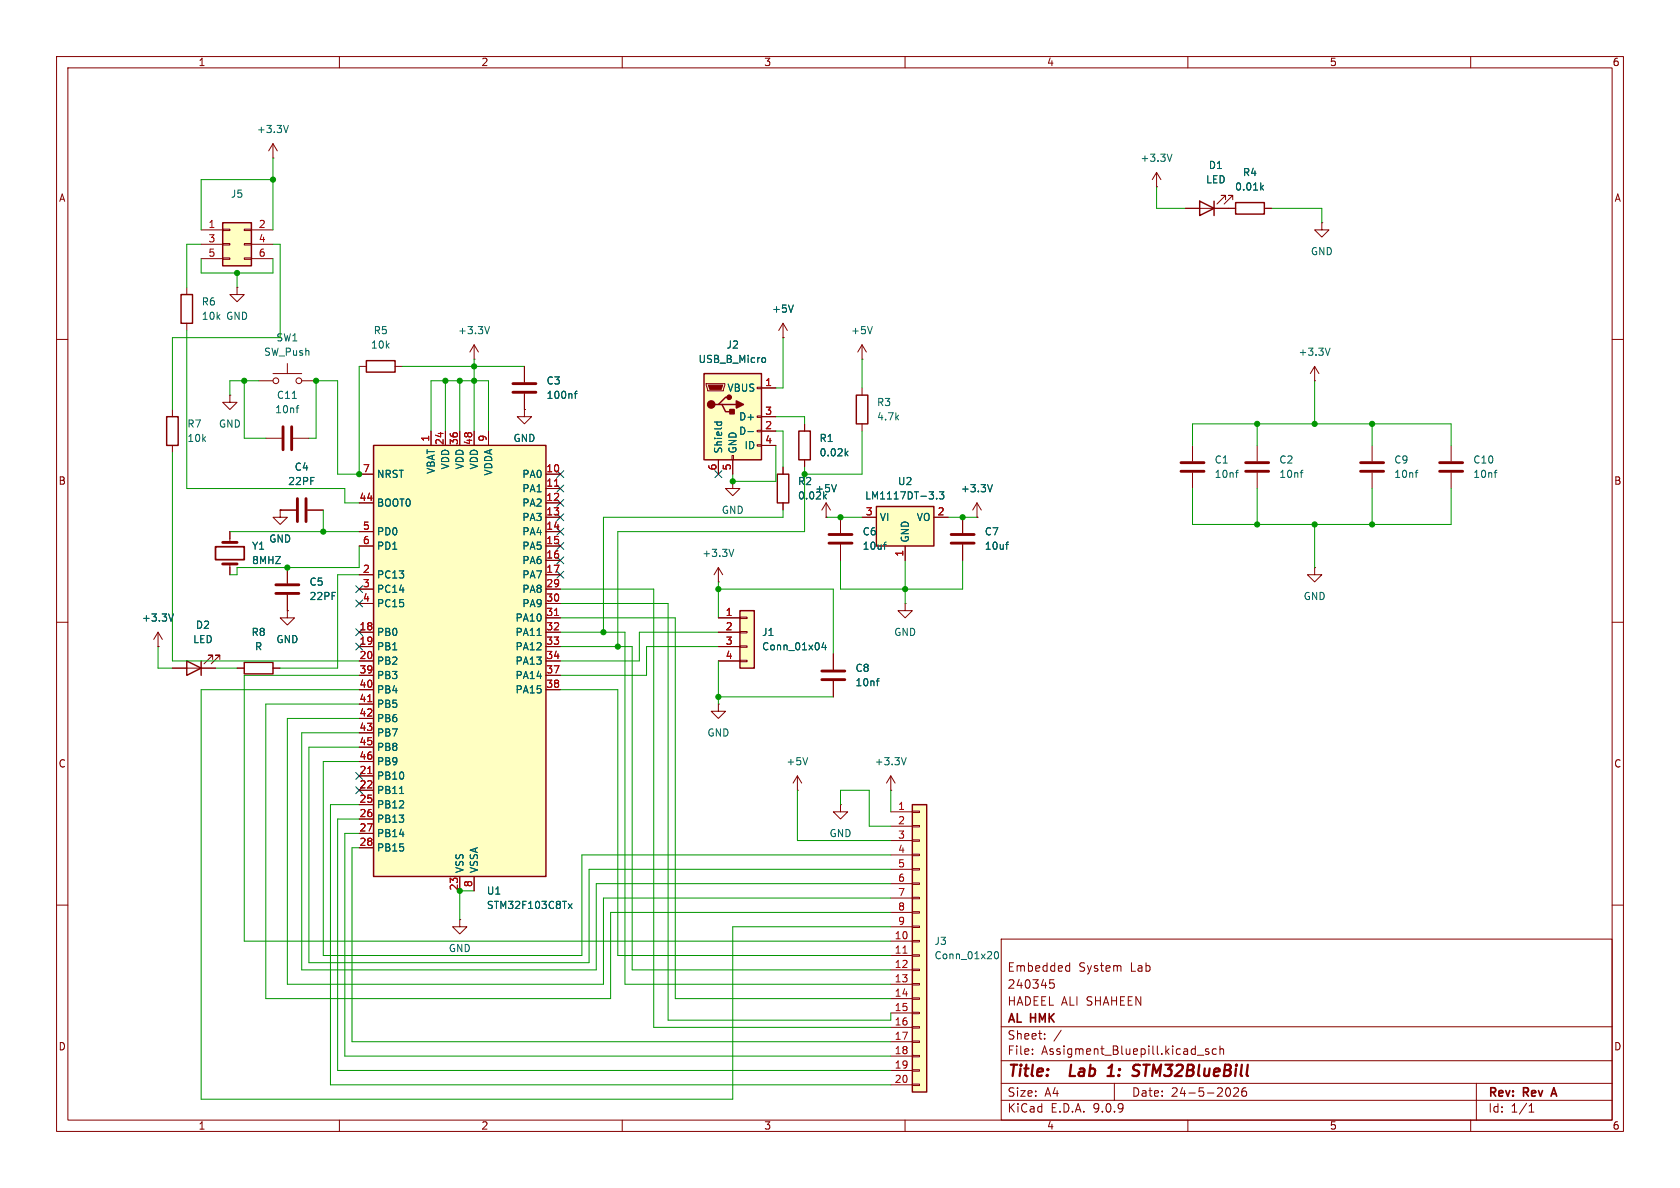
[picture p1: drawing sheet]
<svg xmlns="http://www.w3.org/2000/svg" width="297mm" height="210mm" viewBox="0 0 297 210" stroke-linecap="round" stroke-linejoin="round" font-family="sans-serif">
<g fill="none" stroke="#840000" stroke-width=".18">
<path d="M10 10h277v190h-277zM12 12h273v186h-273zM60 10v2M110 10v2M160 10v2M210 10v2M260 10v2M48.3 27.9h.1M48.3 25.4l-.8 1.3M48.3 25.4l.7 1.3M48.3 25.4v2.5M33 50.8v1.3"/>
<path d="M33 57.2v1.2M10 60h2M30.5 72.4v1.3M30.5 78.7v1.3M40.6 69.9v1.2h1.3l-1.3 1.3-1.2-1.3h1.2M40.6 69.9h.1M45.7 67.3h2.6M47 77.5h2.8M48.3 66h5M50.8 64.3v1.7M51.8 77.5h2.8M53.3 67.3h2.6"/>
<path d="M83.8 63.5h.1M83.8 61l-.7 1.2M83.8 61l.8 1.2M83.8 61v2.5M92.7 72.4v1.3h1.3l-1.3 1.2-1.3-1.2h1.3M92.7 72.4h.1M285 60h2M40.6 94v1.9M40.6 99.7v1.9M49.5 90.2v1.2h1.3l-1.3 1.3-1.2-1.3h1.2M49.5 90.2h.1M49.5 90.2h2.8"/>
<path d="M54.4 90.2h2.7M10 110h2M30.5 118.1h7.6M37.6 116.6v-.8h-.8h.8l-1.5 1.5M38.9 116.6v-.8h-.8h.8l-1.6 1.5M41.9 118.1h1.3M48.3 118.1h1.2M50.8 100.3v2.8M50.8 105.2v2.8M147.3 115.6v2.8M285 110h2M141 139.7h.1"/>
<path d="M141 137.2l-.8 1.2M141 137.2l.7 1.2M141 137.2v2.5M147.3 120.4v2.8M148.6 142.2v1.3h1.3l-1.3 1.3-1.3-1.3h1.3M148.6 142.2h.1M10 160h2M177 166h108v32h-108zM185.6 173.2h.7M185.6 173.8h.5l.3 .3-.2 .5h-.6M188.7 170.7l.4 .1M189.1 170.2v1.5"/>
<path d="M189.1 171.6l-.4 .1M285 160h2M60 198v2M110 198v2M160 198v2M177 194.5h108M177 191.5h108M177 187.5h108M177 181.5h108M182.5 186.3v.1M182.5 185.5v.1M184.7 183.6v.1"/>
<path d="M184.7 182.8v.1M187.6 182.1l-1.3 2M197 191.5v3M210 198v2M211.7 186.5h1.1M213.7 185.5l-.4-.1-.2 .2 .1 .2 .5 .2v.3h-.6M215 185.5l-.4-.1-.3 .3v.4l.2 .2h.5M215.7 185.5l.2-.1 .3 .1 .1 .9M215.7 184.9v1.5M217.2 192.3a.94 .94 0 0 1 0 1.5M218.1 192.4l.6-.1 .2 .1 .1 .3-1 1.1h1M220.2 192.3a.59 .59 0 0 0-.7 .6v.6l.2 .2 .4 .1 .2-.1 .1-.5-.2-.3h-.4l-.3 .3"/>
<path d="M260 198v2M261 191.5v6.5M270.3 196.6h.9M270.3 195.5l.4-.4v1.5"/>
<circle cx="48.8" cy="67.3" r=".51"/>
<circle cx="52.8" cy="67.3" r=".51"/>
</g>
<path d="M38.1 96.6h5.1v2.3h-5.1zM274.3 193.4h.8M274.7 192.3l-.5 1.5" fill="none" stroke="#840000" stroke-width=".3"/>
<path d="M189.4 188.2l-.3 2h1M195.8 190.2h1.1M196 188.8l.6-.6-.3 2M200.8 188.2l.7 .1M201 189.3a.49 .49 0 0 1 .4 .5 .49 .49 0 0 1-.5 .4" fill="none" stroke="#840000" stroke-width=".4"/>
<path d="M50 75.4v4.1M51.6 75.4v4.1M39.4 99.7h2.5M39.4 95.9h2.5M52.6 88.1v4.1M54.1 88.1v4.1M48.8 103.4h4M48.8 104.9h4M145.3 118.6h4.1M145.3 120.1h4.1" fill="none" stroke="#840000" stroke-width=".51"/>
<path d="M51 22.2l-.4 1.2M86.5 57.7l-.4 1.3M51.7 70.4h.7M52.3 72.1h.5M52.8 71.7l-.2 .1M155.4 120h-.2M142.8 133.9l-.4 1.3M154.9 120.4h.5" fill="none" stroke="#006464" stroke-width=".18"/>
<path d="M32 52.1h2v5.1h-2zM29.5 73.7h2v5h-2zM33 116.8l2.6 1.3-2.6 1.3zM35.6 116.8v2.6M43.2 117.1h5.1v2h-5.1z" fill="none" stroke="#840000" stroke-width=".25"/>
<path d="M39.4 39.4h5v7.6h-5z" fill="#ffffc2"/>
<path d="M39.4 39.4h5v7.6h-5z" fill="none" stroke="#840000" stroke-width=".25"/>
<g fill="none" stroke="#840000" stroke-width=".18">
<path d="M35.6 40.6h3.8M35.6 43.2h3.8M35.6 45.7h3.8M39.4 40.5h1.2v.3h-1.2zM39.4 43.1h1.2v.2h-1.2zM39.4 45.6h1.2v.2h-1.2zM43.2 40.5h1.2v.3h-1.2zM43.2 43.1h1.2v.2h-1.2zM43.2 45.6h1.2v.2h-1.2zM44.4 40.6h3.9M44.4 43.2h3.9M44.4 45.7h3.9"/>
<path d="M50.8 108v1.2h1.3l-1.3 1.3-1.3-1.3h1.3M50.8 108h.1M127 124.5v1.2h1.3l-1.3 1.3-1.3-1.3h1.3M127 124.5h.1"/>
</g>
<path d="M161.3 142.2h2.5v50.8h-2.5z" fill="#ffffc2"/>
<path d="M161.3 142.2h2.5v50.8h-2.5z" fill="none" stroke="#840000" stroke-width=".25"/>
<g fill="none" stroke="#840000" stroke-width=".18">
<path d="M41.9 50.8v1.3h1.3l-1.3 1.2-1.3-1.2h1.3M41.9 50.8h.1M92.7 64.8v2.8M92.7 69.6v2.8M27.9 114.3h.1M27.9 111.8l-.7 1.2M27.9 111.8l.8 1.2M27.9 111.8v2.5M157.5 139.7h.1M157.5 137.2l-.8 1.2M157.5 137.2l.7 1.2M157.5 137.2v2.5"/>
<path d="M157.5 143.5h3.8M157.5 146.1h3.8M157.5 148.6h3.8M157.5 151.1h3.8M157.5 153.7h3.8M157.5 156.2h3.8M157.5 158.8h3.8M161.3 143.4h1.3v.2h-1.3zM161.3 145.9h1.3v.3h-1.3zM161.3 148.5h1.3v.2h-1.3zM161.3 151h1.3v.3h-1.3zM161.3 153.5h1.3v.3h-1.3z"/>
<path d="M161.3 156.1h1.3v.2h-1.3zM161.3 158.6h1.3v.3h-1.3zM81.3 162.6v1.2h1.2l-1.2 1.3-1.3-1.3h1.3M81.3 162.6h.1M157.5 161.3h3.8M157.5 163.8h3.8M157.5 166.4h3.8M157.5 168.9h3.8M157.5 171.5h3.8M157.5 174h3.8M157.5 176.5h3.8M157.5 179.1h3.8"/>
<path d="M161.3 161.2h1.3v.2h-1.3zM161.3 163.7h1.3v.3h-1.3zM161.3 166.2h1.3v.3h-1.3zM161.3 168.8h1.3v.2h-1.3zM161.3 171.3h1.3v.3h-1.3zM161.3 173.9h1.3v.2h-1.3zM161.3 176.4h1.3v.3h-1.3zM161.3 178.9h1.3v.3h-1.3zM157.5 181.6h3.8M157.5 184.2h3.8M157.5 186.7h3.8M157.5 189.2h3.8"/>
<path d="M157.5 191.8h3.8M161.3 181.5h1.3v.2h-1.3zM161.3 184h1.3v.3h-1.3zM161.3 186.6h1.3v.2h-1.3zM161.3 189.1h1.3v.3h-1.3zM161.3 191.6h1.3v.3h-1.3z"/>
</g>
<path d="M159.6 168.5h.8" fill="none" stroke="#a90000" stroke-width=".18"/>
<path d="M101.5 69.6h.5M102 69.2l-.3 .1v1.1M30.7 108.5l-.5 1.3M160.2 133.9l-.4 1.3M175.9 168.3l.2-.1a.68 .68 0 0 1 .4 .7 .68 .68 0 0 1-.4 .6l-.2-.1-.1-.4z" fill="none" stroke="#006464" stroke-width=".18"/>
<path d="M90.7 67.8h4M90.7 69.3h4" fill="none" stroke="#840000" stroke-width=".51"/>
<path d="M66 78.7h30.5v76.2h-30.5z" fill="#ffffc2"/>
<path d="M64.8 63.8h5v2h-5zM66 78.7h30.5v76.2h-30.5zM151.4 69.9h2v5h-2zM137.4 83.8h2v5.1h-2z" fill="none" stroke="#840000" stroke-width=".25"/>
<g fill="none" stroke="#840000" stroke-width=".18">
<path d="M138.4 59.7h.1M138.4 57.2l-.7 1.2M138.4 57.2l.8 1.2M138.4 57.2v2.5M63.5 64.8h1.3M69.8 64.8h1.3M76.2 76.2v2.5M78.7 76.2v2.5M81.3 76.2v2.5M83.8 76.2v2.5M86.4 76.2v2.5M152.4 63.5h.1"/>
<path d="M152.4 61l-.8 1.2M152.4 61l.8 1.2M152.4 61v2.5M152.4 68.6v1.3M152.4 74.9v1.3M63.5 83.8h2.5M63.5 88.9h2.5M63.5 94h2.5M63.5 96.5h2.5M96.5 83.8h2.6M96.5 88.9h2.6M96.5 94h2.6"/>
<path d="M96.5 96.5h2.6M96.5 86.4h2.6M96.5 91.4h2.6M96.5 99.1h2.6M138.4 82.6v1.2M138.4 88.9v1.3M146 91.4h.1M146 88.9l-.7 1.3M146 88.9l.8 1.3M146 88.9v2.5M148.6 91.4v2.8M148.6 96.3v2.8"/>
<path d="M63.5 101.6h2.5M63.5 104.1h2.5M63.5 106.7h2.5M63.5 111.8h2.5M63.5 114.3h2.5M63.5 116.8h2.5M63.5 119.4h2.5M96.5 101.6h2.6M96.5 104.1h2.6M96.5 106.7h2.6M96.5 111.8h2.6M96.5 114.3h2.6"/>
<path d="M96.5 116.8h2.6M96.5 119.4h2.6M96.5 109.2h2.6M160 106.7v1.3h1.3l-1.3 1.2-1.3-1.2h1.3M160 106.7h.1M63.5 121.9h2.5M63.5 124.5h2.5M63.5 127h2.5M63.5 129.5h2.5M63.5 132.1h2.5M63.5 134.6h2.5M63.5 137.2h2.5"/>
<path d="M63.5 139.7h2.5M96.5 121.9h2.6M63.5 142.2h2.5M63.5 144.8h2.5M63.5 147.3h2.5M63.5 149.9h2.5M81.3 154.9v2.6M83.8 154.9v2.6"/>
</g>
<path d="M98 85.9h.8M98 108.8h.8M65 124h.7M65 136.7h.7" fill="none" stroke="#a90000" stroke-width=".18"/>
<path d="M140.2 53.9l-.4 1.3M154.2 57.7l-.4 1.3M145.7 87.7l.4 .5M147.9 85.7l-.5 1.2M156.2 96.3h.5M156.7 95.8l-.3 .1M94.9 112.3h.8M70.6 140.3h.8M100.5 159.8l.6 .8M101.1 159.8l-.6 .8" fill="none" stroke="#006464" stroke-width=".18"/>
<path d="M146.6 94.5h4M146.6 96h4" fill="none" stroke="#840000" stroke-width=".51"/>
<path d="M124.5 66h10.1v15.3h-10.1z" fill="#ffffc2"/>
<path d="M124.5 66h10.1v15.3h-10.1zM127 71.5h.6l.7 1.3h1.2M127.6 71.5h2.6M128.9 70.2h-.6l-1.3 1.3h-.6M141.2 76.2h2.1v5.1h-2.1z" fill="none" stroke="#840000" stroke-width=".25"/>
<g fill="none" stroke="#840000" stroke-width=".18">
<path d="M124.8 67.8h3.3v.3l-.2 1h-2.8zM133.9 68.5h.7v.2h-.7zM133.9 73.5h.7v.3h-.7zM133.9 76.1h.7v.2h-.7zM133.9 78.6h.7v.3h-.7zM134.6 68.6h2.6M134.6 73.7h2.6M134.6 76.2h2.6M134.6 78.7h2.6M142.2 74.9v1.3M210.8 78.7v2.8M222.2 78.7v2.8"/>
<path d="M256.5 78.7v2.8M127 81.3v2.5M129.4 80.5h.3v.8h-.3zM129.5 81.3v2.5M142.2 81.3v1.3M170.2 91.4v2.8M170.2 96.3v2.8M210.8 83.6v2.8M222.2 83.6v2.8M256.5 83.6v2.8M232.4 100.3v1.3h1.3l-1.3 1.3-1.3-1.3h1.3M232.4 100.3h.1"/>
</g>
<path d="M125.2 68.1h2.6l-.3 .7h-2z" fill="#840000" stroke="#840000" stroke-width=".18"/>
<g fill="#840000" stroke="#840000" stroke-width=".25">
<path d="M129 72.4h.8v.8h-.8z"/>
<path d="M130.2 70.9l1.2 .6-1.2 .6z"/>
<circle cx="125.7" cy="71.5" r=".63"/>
<circle cx="128.9" cy="70.2" r=".38"/>
</g>
<g fill="none" stroke="#006464" stroke-width=".18">
<path d="M126.3 74.6h1.3M126.8 74.6l-.1 .4M127.5 74.6l.1 .4M132.2 76.3h1M134.9 63.2l.3 .1 .1 .2v.5l-.4 .1M149.9 79.7l-.5 .5M149.5 80.1l.4 .5M177.8 96.3h.5M178.3 95.8l-.3 .1M218.4 83.6h.5M218.9 83.1l-.2 .1M229.9 83.6h.4"/>
<path d="M230.3 83.1l-.2 .1M264.2 83.6h.4M264.6 83.1l-.2 .1"/>
</g>
<path d="M168.1 94.5h4.1M168.1 96h4.1M208.8 81.8h4.1M208.8 83.3h4.1M220.2 81.8h4.1M220.2 83.3h4.1M254.5 81.8h4.1M254.5 83.3h4.1" fill="none" stroke="#840000" stroke-width=".51"/>
<path d="M154.9 89.5h10.2v7h-10.2z" fill="#ffffc2"/>
<path d="M212.1 35.6l2.5 1.2-2.5 1.3zM214.6 35.6v2.5M218.4 35.8h5.1v2h-5.1zM154.9 89.5h10.2v7h-10.2z" fill="none" stroke="#840000" stroke-width=".25"/>
<g fill="none" stroke="#840000" stroke-width=".18">
<path d="M204.5 33h.1M204.5 30.5l-.8 1.3M204.5 30.5l.7 1.3M204.5 30.5v2.5M209.5 36.8h8.9M216.7 35.3v-.8h-.8h.8l-1.6 1.6M217.9 35.3v-.8h-.7h.7l-1.5 1.6M223.5 36.8h1.3M233.7 39.4v1.2h1.2l-1.2 1.3-1.3-1.3h1.3M233.7 39.4h.1M232.4 67.3h.1M232.4 64.8l-.8 1.2"/>
<path d="M232.4 64.8l.8 1.2M232.4 64.8v2.5M242.6 78.7v2.8M152.4 91.4h2.5M160 96.5v2.6M165.1 91.4h2.5M172.7 91.4h.1M172.7 88.9l-.7 1.3M172.7 88.9l.8 1.3M172.7 88.9v2.5M242.6 83.6v2.8M127 102.9h.1"/>
<path d="M127 100.3l-.8 1.3M127 100.3l.8 1.3M127 100.3v2.6"/>
</g>
<path d="M207.2 27.2l-.4 1.3M223 33.1l.4 .5M223.4 32.8l-.5 .4M235.1 61.5l-.4 1.3M129.7 97.1l-.4 1.3M165.6 88.1v.1M166.1 86.9h.8l-.5 .5 .4 .1v.6l-.2 .1-.5-.1M175.4 85.7l-.4 1.2M250.2 83.6h.5M250.7 83.1l-.3 .1" fill="none" stroke="#006464" stroke-width=".18"/>
<path d="M240.5 81.8h4.1M240.5 83.3h4.1" fill="none" stroke="#840000" stroke-width=".51"/>
<path d="M130.8 108h2.5v10.1h-2.5z" fill="#ffffc2"/>
<path d="M130.8 108h2.5v10.1h-2.5z" fill="none" stroke="#840000" stroke-width=".25"/>
<g fill="none" stroke="#840000" stroke-width=".18">
<path d="M209.5 36.8h2.6M214.6 36.8h3.8M223.5 36.8h1.3M138.4 59.7h.1M76.2 76.2v2.5M78.7 76.2v2.5M81.3 76.2v2.5M83.8 76.2v2.5M86.4 76.2v2.5M92.7 72.4h.1M92.7 64.8v2.8M92.7 69.6v2.8"/>
<path d="M134.6 68.6h2.6M134.6 73.7h2.6M134.6 76.2h2.6M134.6 78.7h2.6M142.2 74.9v1.3M40.6 94v1.3M49.5 90.2h.1M49.5 90.2h2.8M54.4 90.2h2.7M63.5 83.8h2.5M63.5 88.9h2.5M63.5 94h2.5"/>
<path d="M63.5 96.5h2.5M96.5 83.8h2.6M96.5 88.9h2.6M96.5 94h2.6M96.5 96.5h2.6M96.5 86.4h2.6M96.5 91.4h2.6M96.5 99.1h2.6M127 81.3v2.5M129.5 85.1v1.3h1.3l-1.3 1.2-1.2-1.2h1.2M129.5 85.1h.1M129.5 81.3v2.5"/>
<path d="M138.4 82.6v1.2M138.4 88.9v1.3M142.2 81.3v1.3M146 91.4h.1M148.6 91.4v2.8M148.6 96.3v2.8M152.4 91.4h2.5M160 96.5v2.6M165.1 91.4h2.5M170.2 91.4v2.8M170.2 96.3v2.8M172.7 91.4h.1"/>
<path d="M27.9 114.3h.1M30.5 118.1h2.5M35.6 118.1h2.5M40.6 100.3v1.3M41.9 118.1h1.3M48.3 118.1h1.2M50.8 108h.1M50.8 100.3v2.8M50.8 105.2v2.8M63.5 111.8h2.5M63.5 114.3h2.5M63.5 116.8h2.5"/>
<path d="M63.5 101.6h2.5M63.5 104.1h2.5M63.5 106.7h2.5M63.5 119.4h2.5M96.5 109.2h2.6M96.5 111.8h2.6M96.5 114.3h2.6M96.5 116.8h2.6M96.5 101.6h2.6M96.5 104.1h2.6M96.5 106.7h2.6M96.5 119.4h2.6"/>
<path d="M127 109.2h3.8M127 111.8h3.8M127 114.3h3.8M127 116.8h3.8M130.8 109.1h1.3v.2h-1.3zM130.8 111.6h1.3v.3h-1.3zM130.8 114.2h1.3v.2h-1.3zM130.8 116.7h1.3v.3h-1.3zM147.3 115.6v2.8M63.5 121.9h2.5M63.5 124.5h2.5M63.5 127h2.5"/>
<path d="M63.5 129.5h2.5M63.5 132.1h2.5M63.5 134.6h2.5M63.5 137.2h2.5M63.5 139.7h2.5M96.5 121.9h2.6M147.3 120.4v2.8M63.5 142.2h2.5M63.5 144.8h2.5M63.5 147.3h2.5M63.5 149.9h2.5M81.3 154.9v2.6"/>
<path d="M83.8 154.9v2.6"/>
</g>
<g fill="none" stroke="#006464" stroke-width=".18">
<path d="M223 33.1l.4 .5M223.4 32.8l-.5 .4M140.2 53.9l-.4 1.3M101.5 69.6h.5M102 69.2l-.3 .1v1.1M126.3 74.6h1.3M126.8 74.6l-.1 .4M127.5 74.6l.1 .4M132.2 76.3h1M134.9 63.2l.3 .1 .1 .2v.5l-.4 .1M149.9 79.7l-.5 .5M145.7 87.7l.4 .5"/>
<path d="M147.9 85.7l-.5 1.2M149.5 80.1l.4 .5M156.2 96.3h.5M156.7 95.8l-.3 .1M165.6 88.1v.1M166.1 86.9h.8l-.5 .5 .4 .1v.6l-.2 .1-.5-.1M175.4 85.7l-.4 1.2M177.8 96.3h.5M178.3 95.8l-.3 .1M30.7 108.5l-.5 1.3M94.9 112.3h.8M145.6 113.5l-.3 1h.8"/>
<path d="M145.9 114v.9M155.4 120h-.2M154.9 120.4h.5M70.6 140.3h.8M100.5 159.8l.6 .8M101.1 159.8l-.6 .8"/>
</g>
<g fill="none" stroke="#009600" stroke-width=".18">
<path d="M48.3 31.8h-12.7v8.8M48.3 27.9v12.7M204.5 33v3.8h5M224.8 36.8h8.9v2.6M33 58.4v28h28v2.5h2.5M35.6 43.2h-2.6v7.6M35.6 45.7v2.6h12.7v-2.6M41.9 48.3v2.5M48.3 43.2h1.2v16.5h-19v12.7M138.4 59.7v8.9h-1.2M43.2 67.3v10.2h3.8M45.7 67.3h-5.1v2.6"/>
<path d="M63.5 64.8v19h-3.8v-16.5h-3.8v10.2h-1.3M71.1 64.8h21.6M76.2 76.2v-8.9h10.2v8.9M78.7 67.3v8.9M81.3 67.3v8.9M83.8 63.5v12.7M137.2 78.7v6.4h-7.7v-1.3M137.2 76.2h1.2v6.4M137.2 73.7h5v1.2M152.4 76.2v7.6h-10.2M152.4 63.5v5.1M210.8 78.7v-3.8h45.7v3.8"/>
<path d="M222.2 74.9v3.8M232.4 67.3v7.6M242.6 74.9v3.8M30.5 80v36.8h33M40.6 94h22.9M57.1 90.2v3.8M63.5 96.5v3.8h-21.6v1.3h-1.3M138.4 90.2v1.2h-31.7v20.4M142.2 82.6v11.4h-33v20.3M146 91.4h6.4M148.6 99.1v5h21.6v-5M160 99.1v7.6"/>
<path d="M167.6 91.4h5.1M210.8 86.4v6.3h45.7v-6.3M222.2 86.4v6.3M232.4 92.7v7.6M242.6 86.4v6.3M27.9 114.3v3.8h2.6M38.1 118.1h3.8M63.5 101.6h-3.8v16.5h-10.2M63.5 119.4h-20.3v47h114.3M99.1 111.8h11.4v62.2h47M99.1 109.2h20.3v67.3h38.1M99.1 106.7h19v73.6h39.4v-1.2"/>
<path d="M99.1 104.1h16.5v77.5h41.9M99.1 114.3h12.7v57.2h45.7M127 111.8h-14v5h-13.9M127 114.3h-12.7v5.1h-15.2M127 102.9v6.3M127 116.8v7.7M127 104.1h20.3v11.5M63.5 124.5h-16.5v52h60.9v-15.2h49.6M63.5 121.9h-27.9v72.4h93.9v-30.5h28M63.5 127h-12.7v47h55.9v-15.2h50.8M63.5 134.6h-6.4v34.3h45.8v-17.8h54.6M63.5 132.1h-8.9v38.1h49.5v-16.5h53.4"/>
<path d="M63.5 129.5h-10.2v42h52.1v-15.3h52.1M99.1 121.9h10.1v47h48.3M127 123.2h20.3M141 139.7v8.9h16.5M157.5 139.7v3.8M63.5 147.3h-2.5v39.4h96.5M63.5 144.8h-3.8v44.4h97.8M63.5 149.9h-1.3v34.3h95.3M63.5 142.2h-5.1v49.6h99.1M83.8 157.5h-2.5v5.1M148.6 142.2v-2.5h5.1v6.4h3.8"/>
</g>
<g fill="none" stroke="#000084" stroke-width=".18">
<path d="M98.5 98.5l1.2 1.2M98.5 95.9l1.2 1.2M98.5 88.3l1.2 1.2M98.5 85.8l1.2 1.2M98.5 83.2l1.2 1.2M98.5 90.8l1.2 1.2M98.5 93.4l1.2 1.2M99.7 98.5l-1.2 1.2M99.7 95.9l-1.2 1.2M99.7 88.3l-1.2 1.2M99.7 85.8l-1.2 1.2M99.7 83.2l-1.2 1.2"/>
<path d="M99.7 90.8l-1.2 1.2M99.7 93.4l-1.2 1.2M126.4 83.2l1.2 1.2M127.6 83.2l-1.2 1.2M62.9 103.5l1.2 1.2M62.9 106.1l1.2 1.2M62.9 113.7l1.2 1.2M62.9 111.2l1.2 1.2M64.1 103.5l-1.2 1.2M64.1 106.1l-1.2 1.2M64.1 113.7l-1.2 1.2M64.1 111.2l-1.2 1.2"/>
<path d="M98.5 101l1.2 1.2M99.7 101l-1.2 1.2M62.9 139.1l1.2 1.2M62.9 136.6l1.2 1.2M64.1 139.1l-1.2 1.2M64.1 136.6l-1.2 1.2"/>
</g>
<path d="M98 85.9h.8M98 108.8h.8M65 124h.7M65 136.7h.7" fill="none" stroke="#a90000" stroke-width=".18"/>
<g fill="#009600" stroke="#009600" stroke-width=".18">
<circle cx="41.9" cy="48.3" r=".46"/>
<circle cx="48.3" cy="31.8" r=".46"/>
<circle cx="109.2" cy="114.3" r=".46"/>
<circle cx="106.7" cy="111.8" r=".46"/>
<circle cx="81.3" cy="157.5" r=".46"/>
<circle cx="43.2" cy="67.3" r=".46"/>
<circle cx="57.1" cy="94" r=".46"/>
<circle cx="50.8" cy="100.3" r=".46"/>
<circle cx="55.9" cy="67.3" r=".46"/>
<circle cx="127" cy="123.2" r=".46"/>
<circle cx="127" cy="104.1" r=".46"/>
<circle cx="81.3" cy="67.3" r=".46"/>
<circle cx="78.7" cy="67.3" r=".46"/>
<circle cx="63.5" cy="83.8" r=".46"/>
<circle cx="83.8" cy="67.3" r=".46"/>
<circle cx="83.8" cy="64.8" r=".46"/>
<circle cx="148.6" cy="91.4" r=".46"/>
<circle cx="170.2" cy="91.4" r=".46"/>
<circle cx="160" cy="104.1" r=".46"/>
<circle cx="222.2" cy="92.7" r=".46"/>
<circle cx="242.6" cy="74.9" r=".46"/>
<circle cx="232.4" cy="74.9" r=".46"/>
<circle cx="222.2" cy="74.9" r=".46"/>
<circle cx="242.6" cy="92.7" r=".46"/>
<circle cx="232.4" cy="92.7" r=".46"/>
<circle cx="129.5" cy="85.1" r=".46"/>
<circle cx="142.2" cy="83.8" r=".46"/>
</g>
<g font-size="2.8" fill="#840000">
<text x="178" y="190.9">Title:</text>
<text x="190" y="190.9">Lab</text>
<text x="197.5" y="190.9">1:</text>
<text x="202.7" y="190.9">STM32BlueBill</text>
</g>
<g font-size="2.1" fill="#840000">
<text x="178" y="172">Embedded</text>
<text x="190.7" y="172">System</text>
<text x="199.9" y="172">Lab</text>
<text x="178" y="178">HADEEL ALI SHAHEEN</text>
<text x="178" y="175">240345</text>
<text x="178" y="184">Sheet:</text>
<text x="178" y="181.2">AL HMK</text>
<text x="178" y="186.7">File:</text>
<text x="184.1" y="186.7">Assigment_Bluepill.kicad_sch</text>
<text x="178" y="196.9">KiCad</text>
<text x="178" y="194.1">Size:</text>
<text x="184.7" y="194.1">A4</text>
<text x="185.7" y="196.9">E.D.A.</text>
<text x="193.3" y="196.9">9.0.9</text>
<text x="200" y="194.1">Date:</text>
<text x="207" y="194.1">24-5-2026</text>
<text x="263" y="194.3">Rev:</text>
<text x="263" y="196.9">Id:</text>
<text x="267.1" y="196.9">1/1</text>
<text x="269.4" y="194.3">Rev</text>
<text x="275.1" y="194.3">A</text>
</g>
<g font-size="1.8" fill="#840000">
<text x="35" y="11.9">1</text>
<text x="85" y="11.9">2</text>
<text x="135" y="11.9">3</text>
<text x="185" y="11.9">4</text>
<text x="235" y="11.9">5</text>
<text x="285" y="11.9">6</text>
<text x="10.3" y="35.9">A</text>
<text x="285.3" y="35.9">A</text>
<text x="10.3" y="85.9">B</text>
<text x="285.3" y="85.9">B</text>
<text x="10.3" y="135.9">C</text>
<text x="285.3" y="135.9">C</text>
<text x="10.3" y="185.9">D</text>
<text x="285.3" y="185.9">D</text>
<text x="35" y="199.9">1</text>
<text x="85" y="199.9">2</text>
<text x="135" y="199.9">3</text>
<text x="185" y="199.9">4</text>
<text x="235" y="199.9">5</text>
<text x="285" y="199.9">6</text>
</g>
<g font-size="1.8" fill="#006464">
<text x="45.3" y="23.7">+3.3V</text>
<text x="201.5" y="28.8">+3.3V</text>
<text x="40.7" y="35.2">J5</text>
<text x="213.1" y="32.6">LED</text>
<text x="213.6" y="30.1">D1</text>
<text x="218.2" y="33.9">0.01k</text>
<text x="219.6" y="31.3">R4</text>
<text x="231.6" y="45.3">GND</text>
<text x="35.6" y="54.2">R6</text>
<text x="35.6" y="56.7">10k</text>
<text x="39.9" y="56.7">GND</text>
<text x="66" y="59.3">R5</text>
<text x="80.9" y="59.3">+3.3V</text>
<text x="136.4" y="55.5">+5V</text>
<text x="150.4" y="59.3">+5V</text>
<text x="46.6" y="63.1">SW_Push</text>
<text x="48.8" y="60.6">SW1</text>
<text x="65.5" y="61.8">10k</text>
<text x="123.4" y="64.4">USB_B_Micro</text>
<text x="128.3" y="61.8">J2</text>
<text x="229.5" y="63.1">+3.3V</text>
<text x="48.9" y="70.7">C11</text>
<text x="96.5" y="68.2">C3</text>
<text x="96.5" y="70.7">100nf</text>
<text x="128.5" y="69.4">VBUS</text>
<text x="154.9" y="72">R3</text>
<text x="33" y="75.8">R7</text>
<text x="38.6" y="75.8">GND</text>
<text x="48.6" y="73.3">10nf</text>
<text x="130.6" y="74.5">D+</text>
<text x="130.6" y="77.1">D-</text>
<text x="154.9" y="74.5">4.7k</text>
<text x="33" y="78.3">10k</text>
<text x="52" y="83.4">C4</text>
<text x="77.1" y="83.9" transform="rotate(-90 77.1 83.9)">VBAT</text>
<text x="79.6" y="83.1" transform="rotate(-90 79.6 83.1)">VDD</text>
<text x="82.1" y="83.1" transform="rotate(-90 82.1 83.1)">VDD</text>
<text x="84.7" y="83.1" transform="rotate(-90 84.7 83.1)">VDD</text>
<text x="90.7" y="78.3">GND</text>
<text x="127.9" y="80.3" transform="rotate(-90 127.9 80.3)">Shield</text>
<text x="130.4" y="80.3" transform="rotate(-90 130.4 80.3)">GND</text>
<text x="131.5" y="79.6">ID</text>
<text x="144.8" y="78.3">R1</text>
<text x="144.8" y="80.9">0.02k</text>
<text x="214.6" y="82.1">C1</text>
<text x="226.1" y="82.1">C2</text>
<text x="246.4" y="82.1">C9</text>
<text x="260.4" y="82.1">C10</text>
<text x="50.8" y="86">22PF</text>
<text x="66.5" y="84.7">NRST</text>
<text x="66.5" y="89.8">BOOT0</text>
<text x="87.2" y="84.2" transform="rotate(-90 87.2 84.2)">VDDA</text>
<text x="92.2" y="84.7">PA0</text>
<text x="92.2" y="87.2">PA1</text>
<text x="92.2" y="89.8">PA2</text>
<text x="141" y="86">R2</text>
<text x="141" y="88.5">0.02k</text>
<text x="144" y="87.2">+5V</text>
<text x="152.8" y="88.5">LM1117DT-3.3</text>
<text x="158.6" y="86">U2</text>
<text x="169.8" y="87.2">+3.3V</text>
<text x="214.6" y="84.7">10nf</text>
<text x="226.1" y="84.7">10nf</text>
<text x="246.4" y="84.7">10nf</text>
<text x="260.4" y="84.7">10nf</text>
<text x="66.5" y="94.8">PD0</text>
<text x="92.2" y="92.3">PA3</text>
<text x="92.2" y="94.8">PA4</text>
<text x="127.5" y="91">GND</text>
<text x="152.4" y="94.8">C6</text>
<text x="155.4" y="92.3">VI</text>
<text x="162" y="92.3">VO</text>
<text x="174" y="94.8">C7</text>
<text x="44.5" y="97.4">Y1</text>
<text x="44.5" y="99.9">8MHZ</text>
<text x="47.5" y="96.1">GND</text>
<text x="66.5" y="97.4">PD1</text>
<text x="92.2" y="97.4">PA5</text>
<text x="92.2" y="99.9">PA6</text>
<text x="124.1" y="98.7">+3.3V</text>
<text x="152.4" y="97.4">10uf</text>
<text x="160.9" y="96" transform="rotate(-90 160.9 96)">GND</text>
<text x="174" y="97.4">10uf</text>
<text x="54.6" y="103.7">C5</text>
<text x="54.6" y="106.3">22PF</text>
<text x="66.5" y="102.5">PC13</text>
<text x="66.5" y="105">PC14</text>
<text x="66.5" y="107.5">PC15</text>
<text x="92.2" y="102.5">PA7</text>
<text x="92.2" y="105">PA8</text>
<text x="92.2" y="107.5">PA9</text>
<text x="230.4" y="106.3">GND</text>
<text x="25" y="110.1">+3.3V</text>
<text x="34.1" y="113.9">LED</text>
<text x="34.5" y="111.4">D2</text>
<text x="44.4" y="112.6">R8</text>
<text x="48.8" y="113.9">GND</text>
<text x="66.5" y="112.6">PB0</text>
<text x="91" y="110.1">PA10</text>
<text x="91" y="112.6">PA11</text>
<text x="134.6" y="112.6">J1</text>
<text x="158" y="112.6">GND</text>
<text x="45" y="115.2">R</text>
<text x="66.5" y="115.2">PB1</text>
<text x="66.5" y="117.7">PB2</text>
<text x="91" y="115.2">PA12</text>
<text x="91" y="117.7">PA13</text>
<text x="134.6" y="115.2">Conn_01x04</text>
<text x="151.1" y="119">C8</text>
<text x="66.5" y="120.2">PB3</text>
<text x="66.5" y="122.8">PB4</text>
<text x="66.5" y="125.3">PB5</text>
<text x="91" y="120.2">PA14</text>
<text x="91" y="122.8">PA15</text>
<text x="151.1" y="121.5">10nf</text>
<text x="66.5" y="127.9">PB6</text>
<text x="66.5" y="130.4">PB7</text>
<text x="125" y="130.4">GND</text>
<text x="66.5" y="132.9">PB8</text>
<text x="66.5" y="135.5">PB9</text>
<text x="138.9" y="135.5">+5V</text>
<text x="154.5" y="135.5">+3.3V</text>
<text x="66.5" y="138">PB10</text>
<text x="66.5" y="140.6">PB11</text>
<text x="66.5" y="143.1">PB12</text>
<text x="66.5" y="145.6">PB13</text>
<text x="66.5" y="148.2">PB14</text>
<text x="146.6" y="148.2">GND</text>
<text x="66.5" y="150.7">PB15</text>
<text x="82.1" y="154.4" transform="rotate(-90 82.1 154.4)">VSS</text>
<text x="84.7" y="154.4" transform="rotate(-90 84.7 154.4)">VSSA</text>
<text x="86" y="158.3">U1</text>
<text x="86" y="160.9">STM32F103C8Tx</text>
<text x="165.1" y="167.2">J3</text>
<text x="79.2" y="168.5">GND</text>
<text x="165.1" y="169.8">Conn_01x20</text>
</g>
<g font-size="1.8" fill="#a90000">
<text x="36.8" y="40.4">1</text>
<text x="45.6" y="40.4">2</text>
<text x="36.8" y="42.9">3</text>
<text x="36.8" y="45.5">5</text>
<text x="45.6" y="42.9">4</text>
<text x="45.6" y="45.5">6</text>
<text x="135.2" y="68.3">1</text>
<text x="135.2" y="73.4">3</text>
<text x="135.2" y="75.9">2</text>
<text x="64.1" y="83.6">7</text>
<text x="75.9" y="78.2" transform="rotate(-90 75.9 78.2)">1</text>
<text x="78.5" y="78.8" transform="rotate(-90 78.5 78.8)">24</text>
<text x="81" y="78.8" transform="rotate(-90 81 78.8)">36</text>
<text x="83.6" y="78.8" transform="rotate(-90 83.6 78.8)">48</text>
<text x="86.1" y="78.2" transform="rotate(-90 86.1 78.2)">9</text>
<text x="96.5" y="83.6">10</text>
<text x="126.7" y="83.3" transform="rotate(-90 126.7 83.3)">6</text>
<text x="129.3" y="83.3" transform="rotate(-90 129.3 83.3)">5</text>
<text x="135.2" y="78.5">4</text>
<text x="63.5" y="88.6">44</text>
<text x="96.5" y="86.1">11</text>
<text x="96.5" y="88.6">12</text>
<text x="64.1" y="93.7">5</text>
<text x="96.5" y="91.2">13</text>
<text x="96.5" y="93.7">14</text>
<text x="153" y="91.2">3</text>
<text x="165.7" y="91.2">2</text>
<text x="64.1" y="96.3">6</text>
<text x="64.1" y="101.3">2</text>
<text x="96.5" y="96.3">15</text>
<text x="96.5" y="98.8">16</text>
<text x="96.5" y="101.3">17</text>
<text x="159.8" y="98.5" transform="rotate(-90 159.8 98.5)">1</text>
<text x="64.1" y="103.9">3</text>
<text x="64.1" y="106.4">4</text>
<text x="96.5" y="103.9">29</text>
<text x="96.5" y="106.4">30</text>
<text x="63.5" y="111.5">18</text>
<text x="96.5" y="109">31</text>
<text x="96.5" y="111.5">32</text>
<text x="128.2" y="109">1</text>
<text x="128.2" y="111.5">2</text>
<text x="63.5" y="114">19</text>
<text x="63.5" y="116.6">20</text>
<text x="63.5" y="119.1">39</text>
<text x="96.5" y="114">33</text>
<text x="96.5" y="116.6">34</text>
<text x="96.5" y="119.1">37</text>
<text x="128.2" y="114">3</text>
<text x="128.2" y="116.6">4</text>
<text x="63.5" y="121.7">40</text>
<text x="63.5" y="124.2">41</text>
<text x="96.5" y="121.7">38</text>
<text x="63.5" y="126.7">42</text>
<text x="63.5" y="129.3">43</text>
<text x="63.5" y="131.8">45</text>
<text x="63.5" y="134.4">46</text>
<text x="63.5" y="136.9">21</text>
<text x="63.5" y="139.4">22</text>
<text x="63.5" y="142">25</text>
<text x="158.7" y="143.3">1</text>
<text x="63.5" y="144.5">26</text>
<text x="63.5" y="147.1">27</text>
<text x="63.5" y="149.6">28</text>
<text x="158.7" y="145.8">2</text>
<text x="158.7" y="148.3">3</text>
<text x="158.7" y="150.9">4</text>
<text x="158.7" y="153.4">5</text>
<text x="158.7" y="156">6</text>
<text x="81" y="157.5" transform="rotate(-90 81 157.5)">23</text>
<text x="83.6" y="156.9" transform="rotate(-90 83.6 156.9)">8</text>
<text x="158.7" y="158.5">7</text>
<text x="158.7" y="161">8</text>
<text x="158.1" y="166.1">10</text>
<text x="158.7" y="163.6">9</text>
<text x="158.1" y="168.7">11</text>
<text x="158.1" y="171.2">12</text>
<text x="158.1" y="173.7">13</text>
<text x="158.1" y="176.3">14</text>
<text x="158.1" y="178.8">15</text>
<text x="158.1" y="181.4">16</text>
<text x="158.1" y="183.9">17</text>
<text x="158.1" y="186.4">18</text>
<text x="158.1" y="189">19</text>
<text x="158.1" y="191.5">20</text>
</g>
</svg>
